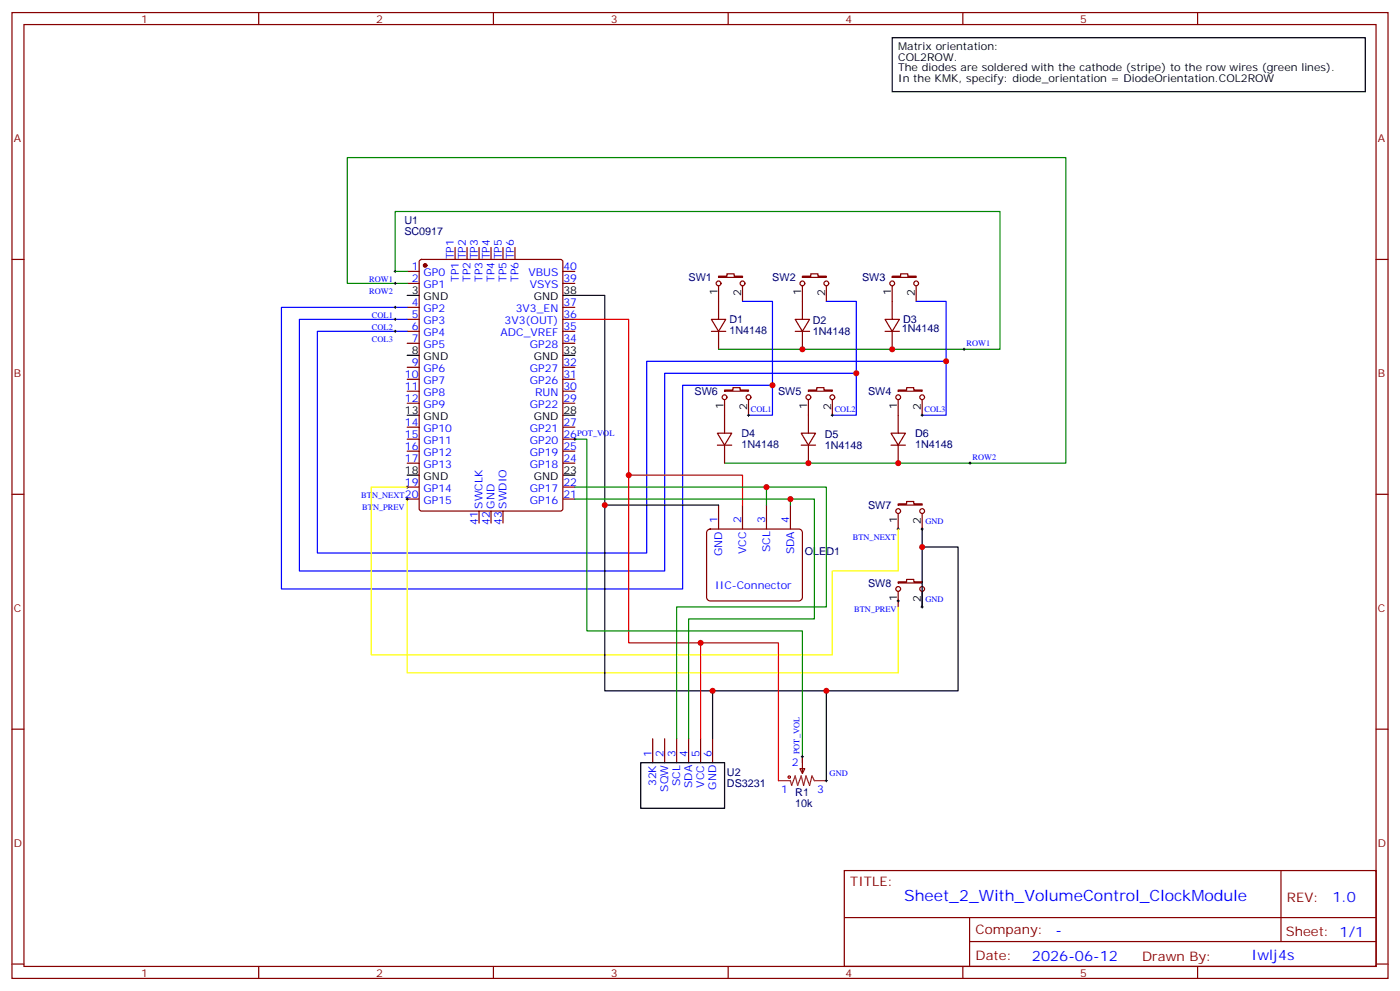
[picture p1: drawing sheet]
<svg xmlns="http://www.w3.org/2000/svg" width="412mm" height="292mm" viewBox="0 0 412 292" stroke-linecap="round" stroke-linejoin="round" font-family="sans-serif">
<g fill="none" stroke="#870000" stroke-width=".35">
<path d="M3.5 3.7h405.4v284.3h-405.4zM7.1 7.2h398.2v277.3h-398.2zM76.2 3.7v3.5M145.3 3.7v3.5M214.5 3.7v3.5M283.6 3.7v3.5M352.8 3.7v3.5M3.5 76.4h3.6M119.9 79.9h3.6M123.7 76.6l.5-.2h40.9l.7 .4v73l-.5 .6-41.1 .1-.7-.5v-72.9zM134.1 72.8v3.6M137.6 72.8v3.6"/>
<path d="M141.1 72.8v3.6M144.6 72.8v3.6M148.2 72.8v3.6M151.7 72.8v3.6M165.8 79.9h3.5M405.3 76.4h3.6M119.9 97.5h3.6M119.9 83.4h3.6M119.9 90.5h3.6M119.9 94h3.6M165.8 97.5h3.5M165.8 83.4h3.5"/>
<path d="M165.8 90.5h3.5M165.8 94h3.5M209.5 94h4.3l-2.1 3.5zM209.5 97.5h4.3M211.7 81.3h2.4v-.7h2.2v.7h2.4v.4h-7zM211.7 84.1v9.9M211.7 97.5v5.3M218.7 84.1v4.6M234.2 94h4.3l-2.1 3.5zM234.2 97.5h4.3M236.4 81.3h2.4v-.7h2.1v.7h2.5v.4h-7zM236.4 84.1v9.9"/>
<path d="M236.4 97.5v5.3M243.4 84.1v4.6M260.7 94h4.2l-2.1 3.5zM260.7 97.5h4.2M262.8 81.3h2.5v-.7h2.1v.7h2.5v.4h-7.1zM262.8 84.1v9.9M262.8 97.5v5.3M269.9 84.1v4.6M119.9 101.1h3.6M119.9 108.1h3.6M119.9 111.7h3.6M119.9 115.2h3.6"/>
<path d="M119.9 118.7h3.6M165.8 101.1h3.5M165.8 108.1h3.5M165.8 111.7h3.5M165.8 115.2h3.5M165.8 118.7h3.5M213.4 114.8h2.5v-.7h2.1v.7h2.5v.4h-7.1zM213.4 117.7v9.8M220.5 117.7v4.5M238.1 114.8h2.5v-.7h2.1v.7h2.5v.4h-7.1zM238.1 117.7v9.8M245.2 117.7v4.5"/>
<path d="M264.6 114.8h2.5v-.7h2.1v.7h2.4v.4h-7zM264.6 117.7v9.8M271.6 117.7v4.5M119.9 125.8h3.6M119.9 129.3h3.6M119.9 132.8h3.6M119.9 136.3h3.6M165.8 125.8h3.5M165.8 129.3h3.5M165.8 132.8h3.5M165.8 136.3h3.5M211.3 127.5h4.2l-2.1 3.6z"/>
<path d="M211.3 131.1h4.2M213.4 131.1v5.2M236 127.5h4.2l-2.1 3.6zM236 131.1h4.2M238.1 131.1v5.2M262.5 127.5h4.2l-2.1 3.6zM262.5 131.1h4.2M264.6 131.1v5.2M3.5 145.5h3.6M119.9 143.4h3.6M119.9 146.9h3.6M141.1 150.5v3.5"/>
<path d="M144.6 150.5v3.5M148.2 150.5v3.5M165.8 143.4h3.5M165.8 146.9h3.5M208.4 156.2l.8-.4h26.1l.6 .2 .5 .8v19.1l-.3 .6-.8 .4h-26.1l-.6-.2-.5-.8v-19.1zM211.7 148.7v7.1M218.7 148.7v7.1M225.8 148.7v7.1M232.8 148.7v7.1M264.6 148.3h2.5v-.7h2.1v.7h2.4v.4h-7zM264.6 151.2v4.6M271.6 151.2v4.6"/>
<path d="M405.3 145.5h3.6M264.6 171.3h2.5v-.7h2.1v.7h2.4v.3h-7zM264.6 174.1v4.6M271.6 174.1v4.6M3.5 214.7h3.6M192.3 217.5v7M195.8 217.5v7M199.3 217.5v7M202.8 217.5v7M206.4 217.5v7M209.9 217.5v7M405.3 214.7h3.6"/>
<path d="M235.7 226.3h1.4l-.7 1.4zM236.4 222.8v4.9M248.7 256.3h156.6v28.2h-156.6zM377.3 256.3v20.9M248.7 270.1h156.5M285.6 277.2h119.6M285.6 270.1v14.2M3.5 283.8h3.6M76.2 284.5v3.5M145.3 284.5v3.5M214.5 284.5v3.5M283.6 284.5v3.5"/>
<path d="M352.8 284.5v3.5M405.3 283.8h3.6"/>
<circle cx="211.7" cy="83.4" r=".71"/>
<circle cx="218.7" cy="83.4" r=".71"/>
<circle cx="236.4" cy="83.4" r=".71"/>
<circle cx="243.4" cy="83.4" r=".71"/>
<circle cx="262.8" cy="83.4" r=".71"/>
<circle cx="269.9" cy="83.4" r=".71"/>
<circle cx="213.4" cy="116.9" r=".71"/>
<circle cx="220.5" cy="116.9" r=".71"/>
<circle cx="238.1" cy="116.9" r=".71"/>
<circle cx="245.2" cy="116.9" r=".71"/>
<circle cx="264.6" cy="116.9" r=".71"/>
<circle cx="271.6" cy="116.9" r=".71"/>
<circle cx="264.6" cy="150.5" r=".71"/>
<circle cx="271.6" cy="150.5" r=".71"/>
<circle cx="264.6" cy="173.4" r=".71"/>
<circle cx="271.6" cy="173.4" r=".71"/>
</g>
<g fill="none" stroke="#000" stroke-width=".35">
<path d="M262.8 11.1h139.4v15.9h-139.4zM119.9 87h3.6M165.8 87h12.4v116.4h104v-42.4h-10.6M119.9 104.6h3.6M165.8 104.6h3.5M119.9 122.2h3.6M119.9 139.9h3.6M165.8 122.2h3.5M165.8 139.9h3.5M178.2 148.7h33.5M271.6 155.8v22.9M209.9 203.4v14.1"/>
<path d="M243.4 203.4v26.4M188.7 224.5h24.7v13.4h-24.7z"/>
</g>
<circle cx="125.2" cy="78.1" r=".53" fill="#870000" stroke="#870000" stroke-width=".35"/>
<path d="M119.9 79.9h-3.5v-17.6h178.2v40.5h-82.9M119.9 83.4h-17.6v-37h211.7v89.9h-100.6M169.3 129.3h3.6v56.4h63.5v37.1M169.3 143.4h56.5v5.3M169.3 146.9h63.5v1.8M225.8 143.4h17.6v35.3h-44.1v38.8M232.8 146.9h7.1v35.3h-37.1v35.3" fill="none" stroke="#008700" stroke-width=".35"/>
<path d="M119.9 90.5h-37v82.9h118.2v-60h26.4M119.9 94h-31.7v74.1h107.6v-58.2h56.4M119.9 97.5h-26.4v65.3h97v-56.4h88.2M218.7 88.7h8.8v33.5h-7M243.4 88.7h8.8v33.5h-7M269.9 88.7h8.8v33.5h-7.1" fill="none" stroke="#00f" stroke-width=".35"/>
<g fill="none" stroke="#000" stroke-width=".29">
<path d="M116.1 79.9h.7M116.4 79.6v.7M116.1 83.4h.7M116.1 90.5h.7M116.1 94h.7M116.1 97.5h.7M116.4 83.1v.7M116.4 90.1v.7M116.4 93.7v.7M116.4 97.2v.7M283.6 102.8h.7M284 102.5v.7"/>
<path d="M169 129.3h.7M169.3 128.9v.7M220.1 122.2h.7M220.5 121.9v.7M244.8 122.2h.7M245.2 121.9v.7M271.3 122.2h.7M271.6 121.9v.7M285.4 136.3h.7M285.8 136v.7M119.6 146.9h.7M119.6 143.4h.7"/>
<path d="M119.9 143.1v.7M119.9 146.6v.7M264.2 155.8h.7M264.6 155.4v.7M271.3 155.8h.7M271.6 155.4v.7M264.2 176.9h.7M264.6 176.6v.7M271.3 178.7h.7M271.6 178.3v.7M236 222.8h.7M236.4 222.4v.7"/>
<path d="M243.1 229.8h.7M243.4 229.5v.7"/>
</g>
<path d="M119.9 146.9v51.2h144.7v-19.4M119.9 143.4h-10.5v49.4h135.8v-24.7h19.4v-12.3" fill="none" stroke="#ff0" stroke-width=".35"/>
<path d="M169.3 94h15.9v45.9h33.5v8.8M185.2 139.9v49.4h44.1v40.5M206.4 189.3v28.2" fill="none" stroke="#f00" stroke-width=".35"/>
<path d="M229.3 229.8h3.5l.4 1.4 1-2.8 .7 2.8 1.1-2.8 .7 2.8 .7-2.8 1.1 2.8 .7-2.8 .7 1.4h3.5" fill="none" stroke="#8c2424" stroke-width=".35"/>
<circle cx="232.5" cy="228.8" r=".35" fill="none" stroke="#a10000" stroke-width=".35"/>
<g fill="#c00">
<circle cx="264.6" cy="136.3" r=".88"/>
<circle cx="238.1" cy="136.3" r=".88"/>
<circle cx="262.8" cy="102.8" r=".88"/>
<circle cx="236.4" cy="102.8" r=".88"/>
<circle cx="227.5" cy="113.4" r=".88"/>
<circle cx="252.2" cy="109.9" r=".88"/>
<circle cx="278.7" cy="106.4" r=".88"/>
<circle cx="271.6" cy="161" r=".88"/>
<circle cx="178.2" cy="148.7" r=".88"/>
<circle cx="243.4" cy="203.4" r=".88"/>
<circle cx="185.2" cy="139.9" r=".88"/>
<circle cx="209.9" cy="203.4" r=".88"/>
<circle cx="206.4" cy="189.3" r=".88"/>
<circle cx="232.8" cy="146.9" r=".88"/>
<circle cx="225.8" cy="143.4" r=".88"/>
</g>
<text font-size="4.6" fill="#00f" x="266.3" y="265.1">Sheet_2_With_VolumeControl_ClockModule</text>
<g font-size="4.2" fill="#00f">
<text x="392.5" y="265.6">1.0</text>
<text x="310.9" y="275.1">-</text>
<text x="304" y="282.9">2026-06-12</text>
<text x="368.7" y="282.8">Iwlj4s</text>
</g>
<g font-size="3.9" fill="#800">
<text x="250.5" y="260.9">TITLE:</text>
<text x="379.1" y="265.6">REV:</text>
<text x="287.4" y="275.1">Company:</text>
<text x="378.7" y="275.7">Sheet: 1/1</text>
<text x="287.4" y="282.8">Date:</text>
<text x="336.4" y="282.8">Drawn By:</text>
</g>
<g font-size="3.2" fill="#800">
<text x="41.6" y="6.7">1</text>
<text x="110.8" y="6.7">2</text>
<text x="179.9" y="6.7">3</text>
<text x="249.1" y="6.7">4</text>
<text x="318.2" y="6.7">5</text>
<text x="4.1" y="41.8">A</text>
<text x="405.9" y="41.8">A</text>
<text x="4.1" y="110.9">B</text>
<text x="405.9" y="110.9">B</text>
<text x="4.1" y="180.1">C</text>
<text x="405.9" y="180.1">C</text>
<text x="4.1" y="249.2">D</text>
<text x="405.9" y="249.2">D</text>
<text x="41.6" y="287.5">1</text>
<text x="110.8" y="287.5">2</text>
<text x="179.9" y="287.5">3</text>
<text x="249.1" y="287.5">4</text>
<text x="318.2" y="287.5">5</text>
</g>
<g font-size="3.2">
<text x="264.6" y="14.6">Matrix orientation:</text>
<text x="264.6" y="17.8">COL2ROW.</text>
<text x="264.6" y="21">The diodes are soldered with the cathode (stripe) to the row wires (green lines).</text>
<text x="264.6" y="24.2">In the KMK, specify: diode_orientation = DiodeOrientation.COL2ROW</text>
<text x="121.3" y="86.6">3</text>
<text x="124.8" y="88.4">GND</text>
<text x="157.2" y="88.4">GND</text>
<text x="166" y="86.6">38</text>
<text x="211.3" y="86.9" transform="rotate(-90 211.3 86.9)">1</text>
<text x="218.4" y="87.2" transform="rotate(-90 218.4 87.2)">2</text>
<text x="236" y="86.9" transform="rotate(-90 236 86.9)">1</text>
<text x="243.1" y="87.2" transform="rotate(-90 243.1 87.2)">2</text>
<text x="262.5" y="86.9" transform="rotate(-90 262.5 86.9)">1</text>
<text x="269.5" y="87.2" transform="rotate(-90 269.5 87.2)">2</text>
<text x="121.3" y="104.2">8</text>
<text x="124.8" y="106">GND</text>
<text x="157.2" y="106">GND</text>
<text x="166" y="104.2">33</text>
<text x="119.3" y="121.9">13</text>
<text x="124.8" y="123.6">GND</text>
<text x="157.2" y="123.6">GND</text>
<text x="166" y="121.9">28</text>
<text x="213.1" y="120.4" transform="rotate(-90 213.1 120.4)">1</text>
<text x="220.1" y="120.7" transform="rotate(-90 220.1 120.7)">2</text>
<text x="237.8" y="120.4" transform="rotate(-90 237.8 120.4)">1</text>
<text x="244.8" y="120.7" transform="rotate(-90 244.8 120.7)">2</text>
<text x="264.2" y="120.4" transform="rotate(-90 264.2 120.4)">1</text>
<text x="271.3" y="120.7" transform="rotate(-90 271.3 120.7)">2</text>
<text x="119.3" y="139.5">18</text>
<text x="124.8" y="141.3">GND</text>
<text x="157.2" y="141.3">GND</text>
<text x="166" y="139.5">23</text>
<text x="264.2" y="153.9" transform="rotate(-90 264.2 153.9)">1</text>
<text x="271.3" y="154.2" transform="rotate(-90 271.3 154.2)">2</text>
<text x="264.2" y="176.8" transform="rotate(-90 264.2 176.8)">1</text>
<text x="271.3" y="177.2" transform="rotate(-90 271.3 177.2)">2</text>
</g>
<g font-size="3.2" fill="#000080">
<text x="119.1" y="69.2">SC0917</text>
<text x="119.1" y="66">U1</text>
<text x="202.8" y="82.8">SW1</text>
<text x="227.5" y="82.8">SW2</text>
<text x="254" y="82.8">SW3</text>
<text x="214.9" y="95.2">D1</text>
<text x="239.4" y="95.5">D2</text>
<text x="266" y="95.2">D3</text>
<text x="214.9" y="98.4">1N4148</text>
<text x="239.4" y="98.7">1N4148</text>
<text x="265.7" y="97.8">1N4148</text>
<text x="204.6" y="116.3">SW6</text>
<text x="229.2" y="116.3">SW5</text>
<text x="255.7" y="116.3">SW4</text>
<text x="218.4" y="131.9">1N4148</text>
<text x="218.4" y="128.7">D4</text>
<text x="242.9" y="129">D5</text>
<text x="269.5" y="131.9">1N4148</text>
<text x="269.5" y="128.7">D6</text>
<text x="242.9" y="132.2">1N4148</text>
<text x="255.7" y="149.8">SW7</text>
<text x="237.1" y="163.5">OLED1</text>
<text x="255.7" y="172.8">SW8</text>
<text x="214.1" y="231.7">DS3231</text>
<text x="214.1" y="228.5">U2</text>
<text x="234.3" y="237.5">10k</text>
<text x="234.3" y="234.3">R1</text>
</g>
<g font-size="3.2" fill="#00f">
<text x="133.7" y="76.4" transform="rotate(-90 133.7 76.4)">TP1</text>
<text x="137.2" y="76.4" transform="rotate(-90 137.2 76.4)">TP2</text>
<text x="140.8" y="76.4" transform="rotate(-90 140.8 76.4)">TP3</text>
<text x="144.3" y="76.4" transform="rotate(-90 144.3 76.4)">TP4</text>
<text x="147.8" y="76.4" transform="rotate(-90 147.8 76.4)">TP5</text>
<text x="151.3" y="76.4" transform="rotate(-90 151.3 76.4)">TP6</text>
<text x="121.3" y="83.1">2</text>
<text x="121.3" y="79.6">1</text>
<text x="124.8" y="81.3">GP0</text>
<text x="135.1" y="83" transform="rotate(-90 135.1 83)">TP1</text>
<text x="138.6" y="83" transform="rotate(-90 138.6 83)">TP2</text>
<text x="142.2" y="83" transform="rotate(-90 142.2 83)">TP3</text>
<text x="145.7" y="83" transform="rotate(-90 145.7 83)">TP4</text>
<text x="149.2" y="83" transform="rotate(-90 149.2 83)">TP5</text>
<text x="152.8" y="83" transform="rotate(-90 152.8 83)">TP6</text>
<text x="155.7" y="81.3">VBUS</text>
<text x="166" y="79.6">40</text>
<text x="166" y="83.1">39</text>
<text x="124.8" y="84.8">GP1</text>
<text x="156" y="84.8">VSYS</text>
<text x="121.3" y="93.7">5</text>
<text x="121.3" y="90.1">4</text>
<text x="124.8" y="95.4">GP3</text>
<text x="124.8" y="91.9">GP2</text>
<text x="148.6" y="95.4">3V3(OUT)</text>
<text x="151.9" y="91.9">3V3_EN</text>
<text x="166" y="90.1">37</text>
<text x="166" y="93.7">36</text>
<text x="121.3" y="100.7">7</text>
<text x="121.3" y="97.2">6</text>
<text x="124.8" y="99">GP4</text>
<text x="147.5" y="99">ADC_VREF</text>
<text x="166" y="97.2">35</text>
<text x="166" y="100.7">34</text>
<text x="121.3" y="107.8">9</text>
<text x="124.8" y="102.5">GP5</text>
<text x="156.1" y="102.5">GP28</text>
<text x="166" y="107.8">32</text>
<text x="119.3" y="111.3">10</text>
<text x="124.8" y="113.1">GP7</text>
<text x="124.8" y="109.5">GP6</text>
<text x="156.1" y="109.5">GP27</text>
<text x="156.1" y="113.1">GP26</text>
<text x="166" y="111.3">31</text>
<text x="119.3" y="118.4">12</text>
<text x="119.3" y="114.8">11</text>
<text x="124.8" y="116.6">GP8</text>
<text x="157.6" y="116.6">RUN</text>
<text x="166" y="114.8">30</text>
<text x="166" y="118.4">29</text>
<text x="119.3" y="125.4">14</text>
<text x="124.8" y="120.1">GP9</text>
<text x="156.1" y="120.1">GP22</text>
<text x="166" y="125.4">27</text>
<text x="119.3" y="128.9">15</text>
<text x="124.8" y="130.7">GP11</text>
<text x="124.8" y="127.2">GP10</text>
<text x="156.1" y="127.2">GP21</text>
<text x="156.1" y="130.7">GP20</text>
<text x="166" y="128.9">26</text>
<text x="119.3" y="136">17</text>
<text x="119.3" y="132.5">16</text>
<text x="124.8" y="137.8">GP13</text>
<text x="124.8" y="134.2">GP12</text>
<text x="156.1" y="134.2">GP19</text>
<text x="156.1" y="137.8">GP18</text>
<text x="166" y="132.5">25</text>
<text x="166" y="136">24</text>
<text x="119.3" y="143.1">19</text>
<text x="166" y="143.1">22</text>
<text x="119.3" y="146.6">20</text>
<text x="124.8" y="148.3">GP15</text>
<text x="124.8" y="144.8">GP14</text>
<text x="142.2" y="149.8" transform="rotate(-90 142.2 149.8)">SWCLK</text>
<text x="145.7" y="149.8" transform="rotate(-90 145.7 149.8)">GND</text>
<text x="149.2" y="149.8" transform="rotate(-90 149.2 149.8)">SWDIO</text>
<text x="156.1" y="144.8">GP17</text>
<text x="156.1" y="148.3">GP16</text>
<text x="166" y="146.6">21</text>
<text x="140.8" y="154.5" transform="rotate(-90 140.8 154.5)">41</text>
<text x="144.3" y="154.5" transform="rotate(-90 144.3 154.5)">42</text>
<text x="147.8" y="154.5" transform="rotate(-90 147.8 154.5)">43</text>
<text x="211.3" y="154" transform="rotate(-90 211.3 154)">1</text>
<text x="218.4" y="154" transform="rotate(-90 218.4 154)">2</text>
<text x="225.4" y="154" transform="rotate(-90 225.4 154)">3</text>
<text x="232.5" y="154" transform="rotate(-90 232.5 154)">4</text>
<text x="212.7" y="163.7" transform="rotate(-90 212.7 163.7)">GND</text>
<text x="219.8" y="163.1" transform="rotate(-90 219.8 163.1)">VCC</text>
<text x="226.8" y="162.6" transform="rotate(-90 226.8 162.6)">SCL</text>
<text x="233.9" y="163.2" transform="rotate(-90 233.9 163.2)">SDA</text>
<text x="210.7" y="173.3">IIC-Connector</text>
<text x="191.9" y="222.8" transform="rotate(-90 191.9 222.8)">1</text>
<text x="195.4" y="222.8" transform="rotate(-90 195.4 222.8)">2</text>
<text x="199" y="222.8" transform="rotate(-90 199 222.8)">3</text>
<text x="202.5" y="222.8" transform="rotate(-90 202.5 222.8)">4</text>
<text x="206" y="222.8" transform="rotate(-90 206 222.8)">5</text>
<text x="209.5" y="222.8" transform="rotate(-90 209.5 222.8)">6</text>
<text x="233.3" y="225.6">2</text>
<text x="193.3" y="231.5" transform="rotate(-90 193.3 231.5)">32K</text>
<text x="196.8" y="233.1" transform="rotate(-90 196.8 233.1)">SQW</text>
<text x="200.4" y="231.4" transform="rotate(-90 200.4 231.4)">SCL</text>
<text x="203.9" y="232" transform="rotate(-90 203.9 232)">SDA</text>
<text x="207.4" y="231.8" transform="rotate(-90 207.4 231.8)">VCC</text>
<text x="211" y="232.5" transform="rotate(-90 211 232.5)">GND</text>
<text x="230.1" y="233.4">1</text>
<text x="240.7" y="233.4">3</text>
</g>
<g font-size="2.5" fill="#00f">
<text x="108.7" y="83">ROW1</text>
<text x="108.7" y="86.5">ROW2</text>
<text x="109.6" y="93.6">COL1</text>
<text x="109.6" y="97.1">COL2</text>
<text x="109.6" y="100.6">COL3</text>
<text x="284.7" y="102">ROW1</text>
<text x="221.2" y="121.4">COL1</text>
<text x="245.9" y="121.4">COL2</text>
<text x="272.3" y="121.4">COL3</text>
<text x="170" y="128.4">POT_VOL</text>
<text x="286.5" y="135.5">ROW2</text>
<text x="106.4" y="146.6">BTN_NEXT</text>
<text x="106.7" y="150.1">BTN_PREV</text>
<text x="272.6" y="154.3">GND</text>
<text x="251.2" y="158.9">BTN_NEXT</text>
<text x="272.6" y="177.3">GND</text>
<text x="251.6" y="180.1">BTN_PREV</text>
<text x="235.5" y="222.1" transform="rotate(-90 235.5 222.1)">POT_VOL</text>
<text x="244.4" y="228.4">GND</text>
</g>
</svg>
